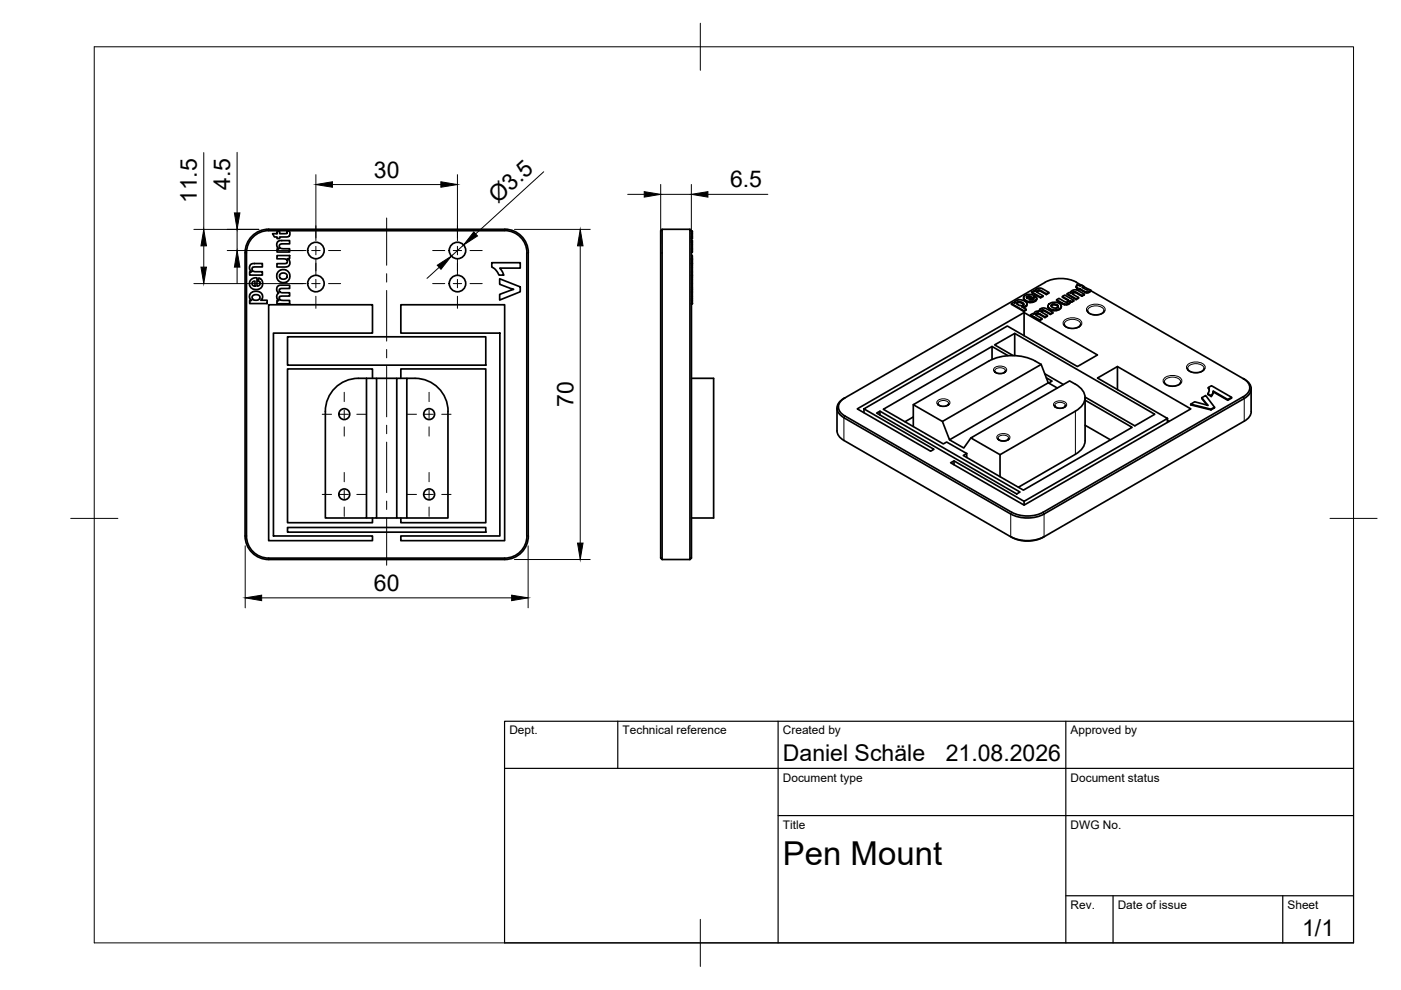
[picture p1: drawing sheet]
<svg xmlns="http://www.w3.org/2000/svg" width="297mm" height="210mm" viewBox="0 0 297 210" stroke-linecap="round" stroke-linejoin="round" font-family="sans-serif">
<!-- layer: Visible -->
<g fill="none" stroke="#000" stroke-width=".36">
<path d="M53.1 56.1l.6-.2h1.9v.7h-1.7l-.3 .1-.2 .3 .4 .5 1.8 .1v.7h-2.7v-.6h.4l-.4-.7zM53.3 59.2l.5-.3h.7v1.8l.5-.2 .1-.2v-.5l-.3-.2 .1-.7 .4 .2 .4 .9-.3 1-.3 .2-.7 .2h-.6l-.5-.4-.4-.4v-.6zM53.6 59.7l.5-.1v1.1l-.6-.3-.1-.3zM53.7 49.8a4.8 4.8 0 0 1 3.3-1.2h50a5 5 0 0 1 5 5v60a5 5 0 0 1-5 5h-50a5 5 0 0 1-5-5v-60a5 5 0 0 1 1.7-3.8zM57 48.9h50M57 48.9a4.7 4.7 0 0 0-4.7 4.7v60a4.7 4.7 0 0 0 4.7 4.7h50a4.7 4.7 0 0 0 4.7-4.7M57.8 49.5h.9v-.4h.6v.4h1.1a.33 .33 0 0 0 .4 0 .33 .33 0 0 0 0-.4l.6-.1 .1 .7-.2 .4-.5 .1h-1.5v.4h-.6v-.4h-.5zM58.7 54.2h2.7v.6h-.4l.4 .7v.5l-.1 .3-.7 .3h-1.9v-.7h1.9l.3-.3v-.4l-.3-.3h-1.9zM58.8 51.3l.6-.3h2v.7h-1.9l-.3 .4 .1 .4 .3 .2h1.8v.7h-2.7v-.6h.4l-.4-.7zM59.4 58.2l.4-.3h.6l.5 .4v.5l-.5 .4-.7-.1-.4-.4zM104.3 55.7h6v1.1h-4.3l.8 1.5h-1l-.7-1.1-.8-.6zM105.9 59.1l4.4 1.7v1.1l-4.4 1.7v-1.2l3-1-3-1.1z"/>
<path d="M107 48.9a4.7 4.7 0 0 1 4.7 4.7M111.7 53.6v60M140.4 48.6l-.3 .3v69.4l.3 .3v-70h5.9M146.3 48.6l.3 .3v69.4l-.3 .3zM146.6 57.7h.2v.6h-.2h.2v.2M146.6 56.8h.2v.9M146.6 56.3h.2v.5M146.6 56.1h.2v.2M146.6 55.9h.2v.2M146.6 55.7h.2v.2h-.2h.2M146.6 49h.2l-.2 .1M146.6 49.5h.2v.7h-.2h.2v.4h-.2h.2"/>
<path d="M146.6 55.4h.2v.3M146.6 55.1h.2v.3M146.6 54.9h.2v.2M146.6 54.2h.2v.7h-.2h.2M146.6 52.8h.2v.6h-.2h.2M146.6 51.9h.2v.9M146.6 51.5h.2v.4M146.6 51.2h.2v.3M146.6 51l.2 .2M146.6 51h.2M146.6 58.5h.2v.4M146.6 59.2h.2v1"/>
<path d="M146.6 58.9h.2v.3M146.8 49.1v.4M221.6 59.9l-42.5 24.5a2.2 2.2 0 0 0-1.6 2 2.2 2.2 0 0 0 1.4 2.2l35.4 20.4a7.8 7.8 0 0 0 7.1 0M221.6 59.8a7.3 7.3 0 0 1 6.6 0M228.2 59.9l1.1 .6M53.2 62.1l.9-.3h.8l.4 .2 .4 .8-.1 .4-.3 .5h1.3v.7h-3.7v-.7h.4l-.3-.3-.1-.5zM53.5 62.8l.5-.3h.6l.5 .3v.4l-.4 .4h-.8l-.4-.3zM57 64.6h22v6h-21v43h21v1h-22zM58.9 60.7l.5-.2h2v.7h-1.8l-.4 .3 .2 .4 .3 .2h1.7v.7h-1.8l-.4 .2v.4l.4 .3h1.8v.7h-2.7v-.7h.4l-.4-.5 .1-.9a.27 .27 0 0 0 .2-.2 .27 .27 0 0 0-.2-.3l-.1-.5zM61 71.4h42v6h-42zM85 64.6h22v50h-22v-1h21v-43h-21zM146.6 63.7h.2v.7h-.2h.2"/>
<path d="M146.6 63.4h.2v.3M146.6 62.9h.2v.5M146.6 62.1h.2v.8M146.6 61.8h.2v.3M146.6 61h.2v.4h-.2M146.6 60.2h.2v.8M146.8 61.4v.4M210.3 73.5v2.7M210.9 78.6l.2 .4 .7 .2 .9-.1 .5-.5M213.7 75.4l-3.4-1.9-23 13.3 12.7 7.3 .7-.4 4.3 2.5M214.5 64.4l2.6 1.5M214.8 75.4l-3.9-2.3 4.2-2.4 29.7 17.1-4.2 2.5-10.5-6.1"/>
<path d="M215.1 70.7v4.7M215.2 64.1v.2M215.7 64l-.1 .4 .5 .3 .6 .1 .4-.2-.4-.5v.2l-.5-.2M216.2 64h-.4l-.2 .3M216.7 64.3l.4 .3M216.7 64.1l-.5-.1v.1l-.5 .1M217 63.1l.3-.5 .7-.2 .9 .1 .5 .3v.1l-1.1 .7M217.1 65h-.5l1 .6v.2l-.5 .2M217.1 66.3v4.9M217.4 65l.3-.3v-.4l-1-.7h-1l-.4 .3-.1 .4-.3-.2-.4 .3v.1l2.6 1.5v-.1l.5-.3M217.4 64.9l-.5 .3M217.5 63.9v-.2l.9 .3"/>
<path d="M217.7 64.4l-.3 .6-.3 .2M217.8 62.8l-.2 .2 .3 .3 .7-.4-.4-.1v.1l-.4 .1M218.2 62.9l.3 .1M218.2 62.8h-.4l-.1 .3M218.5 66.7l1.9 1.1M218.7 61.9l.5-.3 .3 .2v-.4l.4-.2 .7-.1 1.8 .9M219.2 63.4l-.1-.2 .6-.3 .1 .6M219.2 66.5v.1M219.4 63.7l-1 .3v.1M219.4 62.8l-1.2 .7 .7 .1 .3-.2-.1-.2M219.5 61.7v.1M219.7 66.4l-.1 .3"/>
<path d="M219.8 63.2l-.1 .4-.3 .3-1 .2-1.1-.4-.3-.6 .5 .6M219.8 63.4l-.4 .5M219.8 61.7l.2 .4 1.1 .6v.2l-.5 .3-1.9-1.1v-.2l1.9 1.1M219.8 61.9l.2-.2h.5l1.3 .8 .6-.3v-.2l-.6 .3v.2M219.9 66.4l-.2 .2M220 61.6l-.2 .3M220.1 66.5l.1-.1 1.4 .8M220.1 66.4h-.2v.1M220.2 61.5l-.2 .1v.1M220.3 65.9v.1M220.5 61.7v-.2l.1 .1 1.2 .7M220.5 61.5h-.3v.2"/>
<path d="M220.7 66.1l.3-.2h.3l1.4 .8 .5-.3v-.2l-1.3-.7-.7-.2-.6 .2-.2 .5-.9 .1-.3 .5-.2-.1-.5 .2v.2l1.9 1.1 .5-.3v-.2l-1.2-.6-.1-.3M220.7 65.9l.3 .4 1.1 .6v.1l-.5 .3-1.5-.8-.5 .2M220.7 77.3l1.5 3.9-20.9 12.1-1.5-3.9M220.9 65.8l-.2 .2M220.9 67.5l-.5 .3v.2M221.1 62.7l-.5 .3v.2M221.2 65.9v-.2l.2 .1 1.3 .7M221.2 65.7h-.3v.2M221.5 79.3l3.9 2.2M222.1 66.9l-.5 .3v.1M222.2 64.9l.1 .4 .3 .3M222.2 65.1v-.3l.2-.4 .9-.3 1 .1 .7 .5-.1 .7-.6 .4-1 .1-.7-.3"/>
<path d="M222.2 65.2v-.1l.4 .5M222.6 65.4l.7 .3M223 64.6l-.1 .3 .4 .3 .6 .1 .4-.2v-.3l-.2-.2v.2l-.6-.2M223.2 66.2l-.5 .3v.2M223.5 64.4l-.5 .2-.1 .3M224 65.7h-.7v.2M224 63.6l.5-.3 1.5 .8 .5-.2v-.3v.2M224.1 64.8l.2 .3M224.1 64.6l-.6-.2v.2l-.5 .1M224.6 65.5l-.6 .2v.1M225 64.9l-.4 .7M225.3 62.9l.4-.3 1.9 1.1v.1l-.4 .3"/>
<path d="M225.6 68.7l.5 .6 1 .3 1.4-.2 .5-.3 .1-.4M226.2 64.5l-.5-.1v.2M226.3 62.3l.4-.3 .3 .2 .2-.5 .9-.3 1.8 1M226.5 63.6l-1.2-.7v.1l1.2 .8M226.6 64.3l-.4 .2v.1M226.9 64.1l-.3 .4M226.9 63.9v.3l-.3 .3-.8 .1-1.8-.9v-.1l1.7 .8M226.9 63.9l.3 .2M227 62.1v.1M227.2 64.1l-.3-.3v.4M227.4 62.1l.2 .4 1.1 .6v.1l-.5 .3-1.9-1.1v-.1l1.9 1.1M227.4 62.2l.6-.2 1.4 .8 .5-.3v-.1l-.5 .2v.2"/>
<path d="M227.5 61.9l-.1 .3M227.6 63.7l-.4 .2M227.8 61.9h-.3v.2M228 62.1v-.2l1.4 .7M228 61.9h-.2v.1M228.2 60.7l.2-.4 .6 .4 .4-.2 .4 .2-.2 .3M228.4 61l-.2-.3 .3 .3-.2 .1M228.7 63.1l-.5 .3v.1M228.9 61.4v-.2l1.2 .7M228.9 61.2l-.2 .3M229.8 60.7l-.4 .2 1.1 .6 .3-.2 .5 .2-.1 .2-.4 .3-.5 .1-1.4-.7-.2 .1-.4-.2v-.2l.4 .2M229.8 60.8l1 .6"/>
<path d="M230.4 61.9h-.3v.1M230.6 65.9l.4 .5 1.1 .4 1.4-.3 .4-.3 .2-.3M230.7 61.9h-.3v.2M230.9 61.8l-.2 .1v.2M231.3 61.5l-.4 .5M231.3 61.6l32.3 18.7a2.19 2.19 0 0 1 1.7 2 2.19 2.19 0 0 1-1.5 2.2l-42.4 24.5M236.9 77.7v4.9M251.8 78.1l.1 .3 .4 .4 1.2 .2 1.2-.2 .5-.3 .1-.4M77.7 80.2a7.8 7.8 0 0 0-7 2.4 7 7 0 0 0-1.7 4.6M77.7 80.2v29.6h-8.7v-22.6M77.7 80.2h2.1v29.6h-2.1M79 80.2v-2h-18v32.6h18v-1"/>
<path d="M79.8 80.2h4.3M85 80.2v-2h18v32.6h-18v-1M86.3 80.2h-2.2v29.6h2.2M95 87.2a7 7 0 0 0-7-7h-1.7v29.6h8.7v-22.6M146.6 80.2h4.7v29.6h-4.7M177.5 86.5v4.8a2.42 2.42 0 0 0 1.4 2.1l35.4 20.4a7.4 7.4 0 0 0 6.9 .1M179.1 84.4a2.03 2.03 0 0 0-1.3 1.9 2.03 2.03 0 0 0 1.3 1.9l35.4 20.4a7.4 7.4 0 0 0 6.7 0M181.8 86.7l35.3-20.4 15.6 9-4.3 2.4-14.8-8.6-30.4 17.6 14.8 8.6-.7 .4zM183.2 86.7v.8M185.9 87.6l.7-.4 29.7 17.1-.7 .4zM186.6 87.2v.8M193.6 85.8l16-9.2a11 11 0 0 1 11.1 .7l-20.9 12.1z"/>
<path d="M193.6 88.4l-1.7 1M193.6 85.8v4.6M198.9 85.6l.2 .3 .6 .2h.9l.5-.5M201.5 98.1l.8-.4 14.8 8.6 30.4-17.6-14.8-8.5 4.2-2.5 15.6 9-35.4 20.4zM202.3 97.7v.8M205 96.2v.8M205.8 92.9l-1.5 2.1-3-1.7M211.6 92.9l.3 .4 .8 .2 .8-.2 .4-.4M212 96.4v4.7M221.8 80.1l1.3 .7-.7 .4M222.2 81.2l2 1.1M223.6 86l.3 .4 .8 .2 .8-.2 .4-.4"/>
<path d="M228 87.2a2.96 2.96 0 0 0 1.4-4.6l-.6-.6-2-1.2-21 12.1 6.2 3.5 16-9.2M230.1 84.9l9.9 5.7-23 13.3-12.8-7.3 .8-.4M230.1 84.3v9.2a3.5 3.5 0 0 1-2.1 2.8l-12.1 7M230.1 90.2l5.3 3.1M246.8 81l.2 .3 .4 .3 1.1 .3 1.3-.3 .4-.3 .1-.3M247.5 89.1l.4 .2M247.5 88.7v.8M252.5 85.7l4.3 1.1v.1l-4.3-1.1zM252.5 85.7l.8-.5 2.8 .8-.3-.4v.1M254.8 84.3l.8-.4 1.9 2.4v.2l-.7 .4M255.8 85.6l-1-1.3 1.1 1.6M256.2 82.2l.7-.4 4.2 2.4"/>
<path d="M256.4 82.7l-.2-.5 .2 .6-.3 .7M256.8 83.9l-.7-.4v.1l.7 .5 .4-1 3.1 1.8 .8-.5v-.2l-.8 .5v.2M257.2 83.1v-.2l3.1 1.8M257.2 82.9l-.4 1.2M257.5 86.3l-.7 .5M263.6 80.3a2.03 2.03 0 0 1 1.4 1.9 2.03 2.03 0 0 1-1.4 1.9l-42.5 24.5M265.3 82.4v4.9M265.3 87.3a2.42 2.42 0 0 1-1.5 2l-42.7 24.6M61 111.8h42v1h-42zM79.8 109.8h4.3M140.4 118.6h5.9M214.3 113.8a7.8 7.8 0 0 0 7.1 0"/>
<path d="M217.1 106.3v.8"/>
<circle cx="60.1" cy="58.5" r="1.41"/>
<circle cx="67" cy="53.1" r="1.75"/>
<circle cx="97" cy="53.1" r="1.75"/>
<circle cx="67" cy="60.1" r="1.75"/>
<circle cx="97" cy="60.1" r="1.75"/>
<circle cx="73" cy="87.8" r="1.15"/>
<circle cx="91" cy="87.8" r="1.15"/>
<circle cx="73" cy="104.8" r="1.15"/>
<circle cx="91" cy="104.8" r="1.15"/>
</g>
<!-- layer: Visible Narrow -->
<g fill="none" stroke="#000" stroke-width=".21">
<path d="M210.8 78.1a1.83 1.83 0 0 1 2.6 .2 1.21 1.21 0 0 1-1.6 .9 1.08 1.08 0 0 1-1.2-.9zM210.9 78.6a1.33 1.33 0 0 1 2.3 0M220.5 66.6v.1M220.9 61.7v.2M221.6 65.9v.2M225.2 64.3v.1M225.6 68a2.63 2.63 0 0 1 3.8 .3 1.63 1.63 0 0 1-2 1.4 1.63 1.63 0 0 1-2-1.4zM225.6 68.7a1.93 1.93 0 0 1 2.8-.8l.6 .5 .1 .3M226 63.3v.2M228.4 62.1v.2M229.7 61.7v.1M230.5 65.1a2.63 2.63 0 0 1 3.8 .4 1.63 1.63 0 0 1-2 1.3 1.63 1.63 0 0 1-1.9-1.3z"/>
<path d="M230.6 65.9a1.93 1.93 0 0 1 2.8-.9l.6 .5 .1 .4M251.8 77.4a2.63 2.63 0 0 1 3.7 .3 1.63 1.63 0 0 1-2 1.4 1.63 1.63 0 0 1-1.9-1.4zM251.8 78.1a1.93 1.93 0 0 1 2.8-.8l.6 .5 .1 .3M179.1 88.2l-.2 .4v4.8M198.8 85a1.83 1.83 0 0 1 2.6 .2 1.21 1.21 0 0 1-1.6 1 1.08 1.08 0 0 1-1.2-1zM198.9 85.6a1.33 1.33 0 0 1 2.3 0M211.5 92.4a1.83 1.83 0 0 1 2.6 .2 1.21 1.21 0 0 1-1.6 .9 1.08 1.08 0 0 1-1.2-.9zM211.6 92.9a1.33 1.33 0 0 1 2.3 0M223.5 85.4a1.83 1.83 0 0 1 2.6 .3 1.21 1.21 0 0 1-1.6 .9 1.08 1.08 0 0 1-1.1-.9zM223.6 86a1.33 1.33 0 0 1 2.3 0M228 87.2v9.1M246.8 80.2a2.63 2.63 0 0 1 3.8 .4 1.63 1.63 0 0 1-2 1.3 1.63 1.63 0 0 1-2-1.3z"/>
<path d="M246.8 81a1.93 1.93 0 0 1 2.8-.8l.6 .4 .1 .4M256 85.8v.1M263.6 84.1l.2 .4v4.8M214.5 108.6l-.2 .4v4.8M221.1 108.6l.3 .4v4.8"/>
</g>
<!-- layer: BORDER -->
<path d="M20 9.9h267v190h-267zM148.5 4.9v10M15 109.9h10M282 109.9h10M148.5 194.9v10" fill="none" stroke="#000" stroke-width=".21"/>
<!-- layer: TITLEBLOCK -->
<path d="M107 152.9h180v47h-180zM131 152.9v10M165 152.9v47M226 152.9v47M107 162.9h180M165 172.9h122M226 189.9h61M236 189.9v10M272 189.9v10" fill="none" stroke="#000" stroke-width=".25"/>
<!-- layer: Smart Centers -->
<g fill="none" stroke="#000" stroke-width=".21">
<path d="M61.7 53.1h2.6M66.1 53.1h1.8M67 47.9v2.6M67 52.2v1.8M67 54.9v3.5M67 59.2v1.8M69.7 53.1h2.5M82 46.2v10M82 58v1.8M91.7 53.1h2.6M96.1 53.1h1.8M97 47.9v2.6"/>
<path d="M97 52.2v1.8M97 54.9v3.5M97 59.2v1.8M99.7 53.1h2.5M61.7 60.1h2.6M66.1 60.1h1.8M67 62.8v2.6M69.7 60.1h2.5M82 61.6v10.7M82 74.1v1.8M82 77.7v10.7M91.7 60.1h2.6"/>
<path d="M96.1 60.1h1.8M97 62.8v2.6M99.7 60.1h2.5M68.3 87.8h2M72.1 87.8h1.8M73 83.2v1.9M73 86.9v1.8M73 90.5v2M75.6 87.8h2M82 90.2v1.8M82 93.7v10.8M86.3 87.8h2"/>
<path d="M90.1 87.8h1.8M91 83.2v1.9M91 86.9v1.8M91 90.5v2M93.7 87.8h1.9M68.3 104.8h2M72.1 104.8h1.8M73 100.2v1.9M73 103.9v1.8M73 107.5v2M75.6 104.8h2M82 106.2v1.8"/>
<path d="M82 109.8v10M86.3 104.8h2M90.1 104.8h1.8M91 100.2v1.9M91 103.9v1.8M91 107.5v2M93.7 104.8h1.9"/>
</g>
<!-- layer: FD_Dimensions -->
<g fill="none" stroke="#000" stroke-width=".21">
<path d="M43.2 32.4v16.2M50.3 32.3v12.8M67 37v14M70.5 39.1h23M97 37v14M115.3 36.4l-14.4 13.2M140.1 39.1v12.4M146.6 39.1v12.4M41.1 48.6h13.8M43.2 52.1v4.5M48.2 53.1h16.7M50.3 48.6v4.5"/>
<path d="M50.3 56.6v3.5M93.1 56.7l-2.6 2.3M98.3 52l-2.6 2.3M109.1 48.6h16M123 52.1v63M133.1 41.2h3.5M140.1 41.2h6.5M150.1 41.2h12.7M41.1 60.1h23.8M52 115.7v13.2M109.1 118.6h16M112 115.7v13.2"/>
<path d="M55.5 126.8h53"/>
</g>
<g fill="#000" stroke="#000" stroke-width=".21">
<path d="M67 39.1l3.5-.6v1.2zM93.5 38.5l3.5 .6-3.5 .6zM42.6 56.6h1.2l-.6 3.5zM43.2 48.6l.6 3.5h-1.2zM50.3 53.1l.6 3.5h-1.2zM49.7 45.1h1.2l-.6 3.5zM92.7 56.2l3-1.9-2.2 2.8zM100.5 49.2l.7 .8-2.9 2zM123 48.6l.6 3.5h-1.2zM136.6 40.6l3.5 .6-3.5 .6zM146.6 41.2l3.5-.6v1.2zM122.4 115.1h1.2l-.6 3.5z"/>
<path d="M52 126.8l3.5-.6v1.2zM108.5 126.2l3.5 .6-3.5 .6z"/>
</g>
<text font-size="7" x="166" y="183.4">Pen Mount</text>
<g font-size="4.9">
<text x="48.8" y="40.3" transform="rotate(-90 48.8 40.3)">4.5</text>
<text x="79.3" y="37.7">30</text>
<text x="154.8" y="39.7">6.5</text>
<text x="41.7" y="43.1" transform="rotate(-90 41.7 43.1)">11.5</text>
<text x="105.5" y="43.2" transform="rotate(-42 105.5 43.2)">Ø3.5</text>
<text x="121.6" y="86.4" transform="rotate(-90 121.6 86.4)">70</text>
<text x="79.3" y="125.3">60</text>
<text x="166" y="161.4">Daniel Schäle</text>
<text x="200.5" y="161.4">21.08.2026</text>
<text x="276.1" y="198.6">1/1</text>
</g>
<g font-size="2.5">
<text x="108" y="155.7">Dept.</text>
<text x="132" y="155.7">Technical reference</text>
<text x="166" y="155.7">Created by</text>
<text x="227" y="155.7">Approved by</text>
<text x="166" y="165.7">Document type</text>
<text x="227" y="165.7">Document status</text>
<text x="166" y="175.7">Title</text>
<text x="227" y="175.7">DWG No.</text>
<text x="227" y="192.7">Rev.</text>
<text x="237" y="192.7">Date of issue</text>
<text x="273" y="192.7">Sheet</text>
</g>
</svg>
